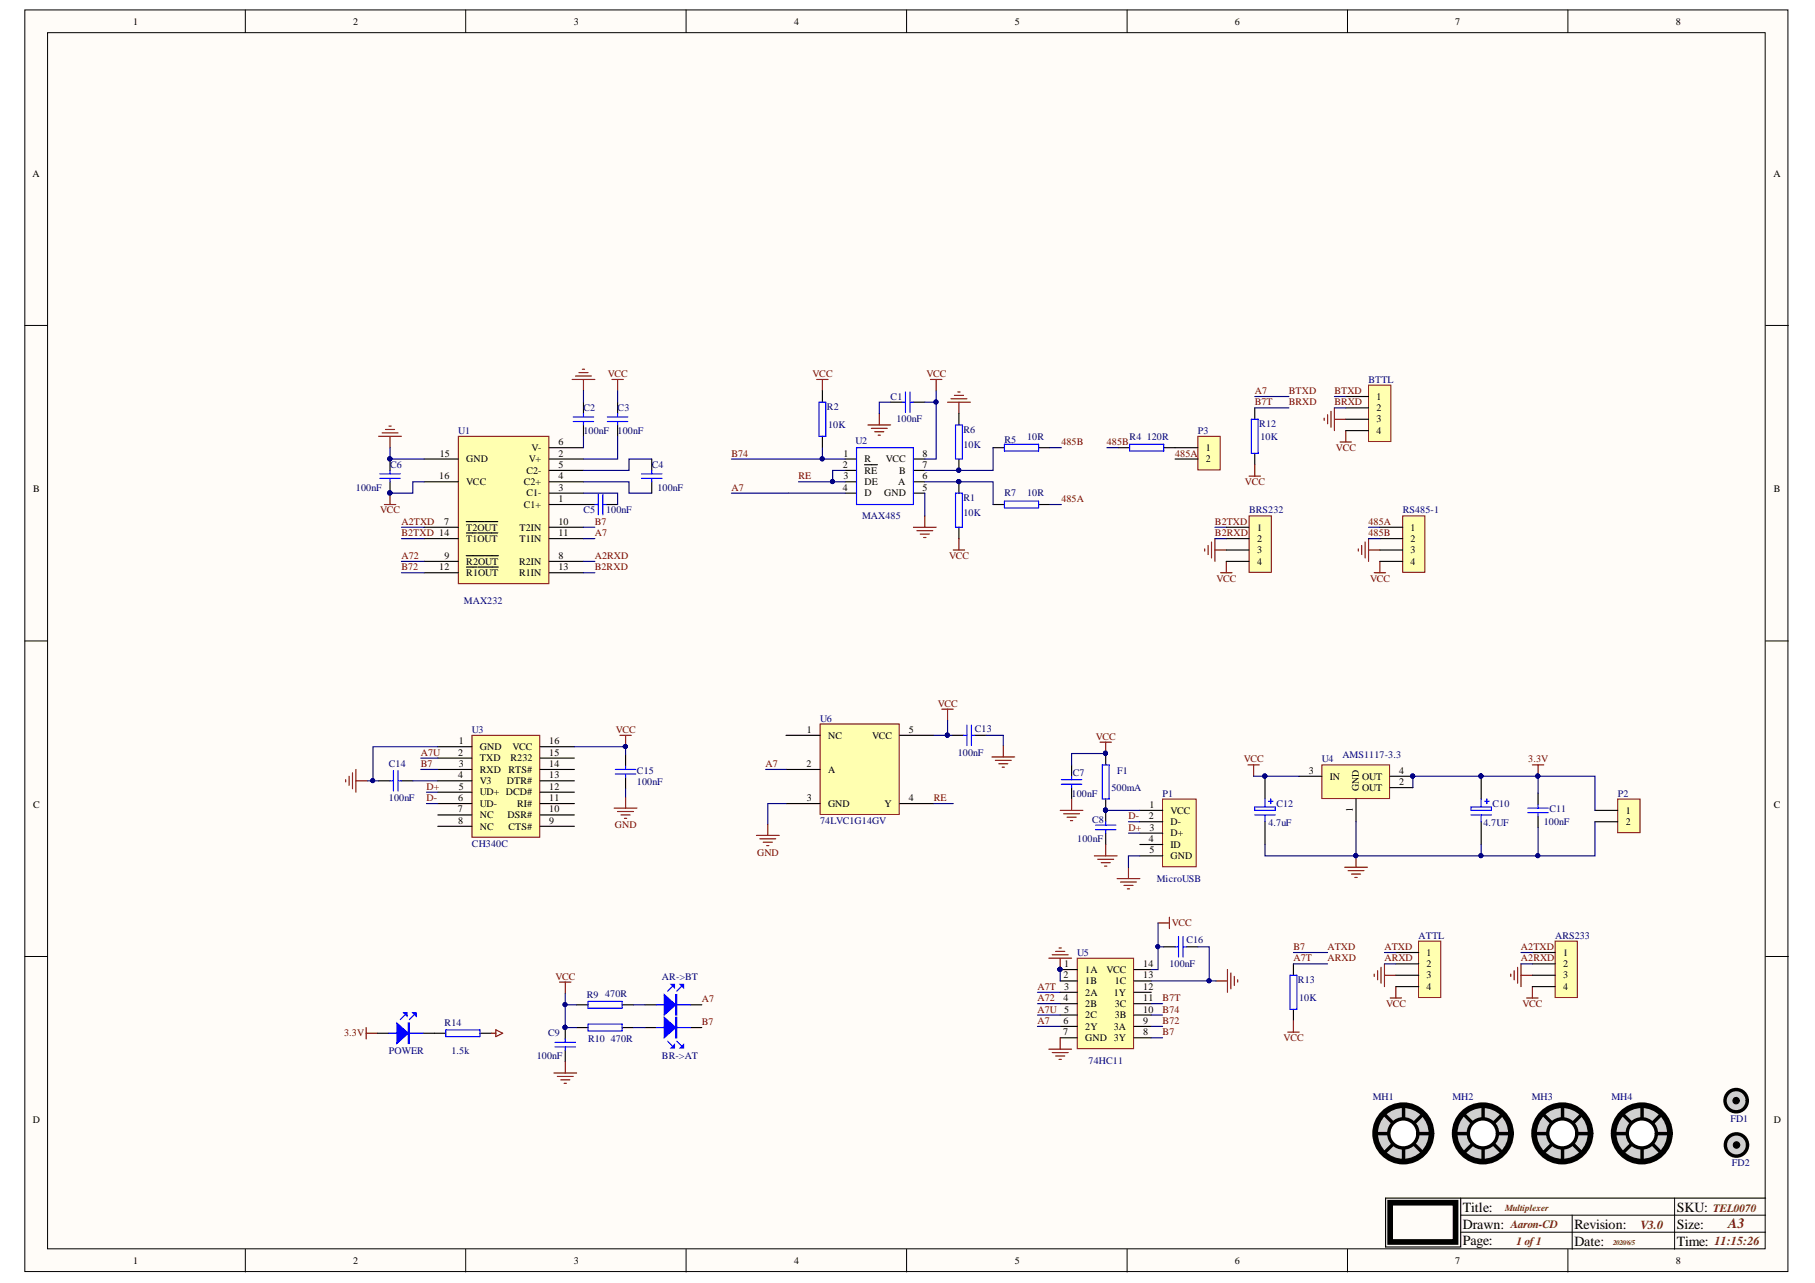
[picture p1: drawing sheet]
<svg xmlns="http://www.w3.org/2000/svg" width="297mm" height="210mm" viewBox="0 0 297 210" stroke-linecap="round" stroke-linejoin="round" font-family="sans-serif">
<g fill="#fffcf8" stroke="#000" stroke-width=".16">
<path d="M4.1 1.6h288.5v206.4h-288.5z"/>
<path d="M7.8 5.3h281.1v199h-281.1z"/>
</g>
<g fill="none" stroke="#000" stroke-width=".16">
<path d="M40.1 1.6v3.7M76.2 1.6v3.7M112.3 1.6v3.7M148.4 1.6v3.7M184.5 1.6v3.7M220.5 1.6v3.7M256.6 1.6v3.7M4.1 53.2h3.7M289 53.2h3.7M4.1 104.9h3.7M289 104.9h3.7M4.1 156.5h3.7"/>
<path d="M289 156.5h3.7M239.1 198.8h49.9M257.3 198.8v5.6M274.1 196v8.4M40.1 204.4v3.7M76.2 204.4v3.7M112.3 204.4v3.7M148.4 204.4v3.7M184.5 204.4v3.7M220.5 204.4v3.7M239.1 201.6h49.9M256.6 204.4v3.7"/>
</g>
<path d="M239.1 196v8h-12.3v-8h62.2" fill="none" stroke="#000" stroke-width=".19"/>
<path d="M227.5 196.8h10.7v6.4h-10.7z" fill="none" stroke="#000" stroke-width=".93"/>
<circle cx="284.1" cy="180.1" r="1.82" fill="#d0d0d0" stroke="#000" stroke-width=".56"/>
<circle cx="284.1" cy="180.1" r=".52" fill="#000" stroke="#000" stroke-width=".19"/>
<circle cx="284.2" cy="187.3" r="1.82" fill="#d0d0d0" stroke="#000" stroke-width=".56"/>
<circle cx="284.2" cy="187.3" r=".52" fill="#000" stroke="#000" stroke-width=".19"/>
<g fill="none" stroke="#800000" stroke-width=".19">
<path d="M93.6 62.1h3.8M94.2 61.5h2.6M94.7 61h1.5M95.3 60.4h.4M95.5 62.1v1.8M100.1 62.1h1.9M101.1 62.1v1.8M133.7 62.1h1.8M134.6 62.1v1.8M142 69.5h3.8M142.6 70.1h2.6M143.2 70.6h1.4"/>
<path d="M143.7 71.2h.4M143.9 67.7v1.8M152.3 62.1h1.8M153.2 62.1v1.8M155.1 65.8h3.7M155.6 65.2h2.6M156.2 64.7h1.5M156.8 64.1h.3M156.9 65.8v1.9M216.7 68.4v.4M217.3 67.8v1.5M217.8 67.3v2.6"/>
<path d="M218.4 66.7v3.8M218.4 68.6h1.8M219.3 72.3h1.9M220.2 70.5v1.8"/>
</g>
<path d="M95.5 65.8v1.9M95.5 69.5v1.9M101.1 65.8v1.9M101.1 69.5v1.9M134.6 63.9v1.9M134.6 71.4v1.8M145.8 65.8h1.8M149.5 65.8h1.9M156.9 67.7v1.8M156.9 75.1v1.9M205.4 66.7v1.9M205.4 74.2v1.8" fill="none" stroke="#000" stroke-width=".19"/>
<g fill="none" stroke="#00f" stroke-width=".19">
<path d="M93.8 69h3.4M93.8 68.2h3.4M95.5 67.7v.5M95.5 69v.5M99.4 69h3.4M99.4 68.2h3.4M101.1 67.7v.5M101.1 69v.5M134 65.8h1.2v5.6h-1.2zM147.6 65.8h.6M148.2 64.1v3.4M148.9 65.8h.6"/>
<path d="M148.9 64.1v3.4M156.4 69.5h1.1v5.6h-1.1zM204.8 68.6h1.1v5.6h-1.1z"/>
</g>
<circle cx="156.9" cy="76.9" r=".34" fill="#000080" stroke="#000080" stroke-width=".16"/>
<path d="M75 71.4h14.8v24.1h-14.8z" fill="#ffffb0" stroke="#800000" stroke-width=".16"/>
<g fill="none" stroke="#000" stroke-width=".19">
<path d="M69.4 78.8h5.6M69.4 75.1h5.6M89.9 78.8h5.6M89.9 77h5.6M89.9 75.1h5.6M89.9 73.2h5.6M69.4 93.7h5.6M69.4 91.8h5.6M69.4 88.1h5.6M69.4 86.3h5.6M76.3 92.8h1.8M76.3 90.9h1.9"/>
<path d="M76.3 87.2h1.7M76.3 85.3h1.8M78.2 87.2h1.1M78.2 85.3h1.1M78.2 92.8h1.1M78.2 90.9h1.1M79.4 87.2h2.1M79.4 85.3h2.1M79.4 92.8h2.2M79.4 90.9h2.2M89.9 93.7h5.6M89.9 91.8h5.6"/>
<path d="M89.9 88.1h5.6M89.9 86.3h5.6M89.9 82.5h5.6M89.9 80.7h5.6"/>
</g>
<path d="M224 63h3.6v9.2h-3.6z" fill="#ffffb0" stroke="#800000" stroke-width=".16"/>
<path d="M162.5 73.2h1.9M170 73.2h1.8M183 73.2h1.9M190.5 73.2h1.8M220.2 64.9h3.8M220.2 66.7h3.8M220.2 68.6h3.8M220.2 70.5h3.8" fill="none" stroke="#000" stroke-width=".19"/>
<path d="M62 71.4h3.7M62.5 70.8h2.6M63.1 70.3h1.5M63.6 69.7h.4M63.8 71.4v1.8M204.4 77.9h1.9M205.4 76v1.9" fill="none" stroke="#800000" stroke-width=".19"/>
<path d="M164.4 72.7h5.6v1.1h-5.6zM184.9 72.7h5.6v1.1h-5.6z" fill="none" stroke="#00f" stroke-width=".19"/>
<path d="M196 71.4h3.7v5.5h-3.7z" fill="#ffffb0" stroke="#800000" stroke-width=".16"/>
<g fill="none" stroke="#000" stroke-width=".19">
<path d="M63.8 75.1v1.9M63.8 78.8v1.9M106.7 75.1v1.9M106.7 78.8v1.9M138.3 75.1h1.9M138.3 77h1.9M138.3 78.8h1.9M141.5 76h2.1M149.5 75.1h1.9M149.5 77h1.9M149.5 78.8h1.9M156.9 78.8v1.9"/>
<path d="M192.3 73.2h3.7M192.3 75.1h3.7M95.5 82.5h1.9M99.2 82.5h1.9M138.3 80.7h1.9M149.5 80.7h1.9M156.9 86.3v1.8M162.5 82.5h1.9M170 82.5h1.8"/>
</g>
<g fill="none" stroke="#00f" stroke-width=".19">
<path d="M62.2 78.3h3.3M62.2 77.5h3.3M63.8 77v.5M63.8 78.3v.5M105 78.3h3.3M105 77.5h3.3M106.7 77v.5M106.7 78.3v.5M140.2 73.2h9.3v9.3h-9.3zM97.4 82.5h.5M97.9 80.9v3.3M98.7 82.5h.5"/>
<path d="M98.7 80.9v3.3M156.4 80.7h1.1v5.6h-1.1zM164.4 82h5.6v1.1h-5.6z"/>
</g>
<g fill="#000080" stroke="#000080" stroke-width=".16">
<circle cx="63.8" cy="75.1" r=".34"/>
<circle cx="63.8" cy="80.6" r=".34"/>
<circle cx="156.9" cy="78.8" r=".34"/>
</g>
<g fill="none" stroke="#800000" stroke-width=".19">
<path d="M62.9 82.5h1.9M63.8 80.7v1.8M149.5 86.3h3.7M150 86.8h2.7M150.6 87.4h1.5M151.2 87.9h.3M151.4 84.4v1.9M156 90h1.9M156.9 88.1v1.9M197.2 89.8v.4M197.7 89.2v1.5M198.3 88.7v2.6"/>
<path d="M198.8 90h1.9M198.8 88.1v3.7M199.8 93.7h1.8M200.7 91.8v1.9M222.3 89.8v.4M222.9 89.2v1.5M223.4 88.7v2.6M224 90h1.8M224 88.1v3.7M224.9 93.7h1.9M225.8 91.8v1.9"/>
</g>
<path d="M204.4 84.4h3.7v9.2h-3.7z" fill="#ffffb0" stroke="#800000" stroke-width=".16"/>
<path d="M200.7 86.3h3.7M200.7 88.1h3.7M200.7 90h3.7M200.7 91.8h3.7" fill="none" stroke="#000" stroke-width=".19"/>
<path d="M229.6 84.4h3.6v9.2h-3.6z" fill="#ffffb0" stroke="#800000" stroke-width=".16"/>
<path d="M225.8 86.3h3.8M225.8 88.1h3.8M225.8 90h3.8M225.8 91.8h3.8M175.4 125.1v1.9M175.4 128.9v1.8" fill="none" stroke="#000" stroke-width=".19"/>
<path d="M180 121.4h1.9M181 121.4v1.9M204.2 125.1h1.9M205.2 125.1v1.9M250.8 125.1h1.8M251.7 125.1v1.9" fill="none" stroke="#800000" stroke-width=".19"/>
<g fill="#000080" stroke="#000080" stroke-width=".16">
<circle cx="180.9" cy="123.2" r=".33"/>
<circle cx="251.7" cy="127" r=".33"/>
</g>
<path d="M173.7 128.3h3.3M173.7 127.6h3.3M175.4 127v.6M175.4 128.3v.6" fill="none" stroke="#00f" stroke-width=".19"/>
<path d="M216.3 125.1h11.1v5.5h-11.1z" fill="#ffffb0" stroke="#800000" stroke-width=".16"/>
<g fill="none" stroke="#000" stroke-width=".19">
<path d="M181 123.3v1.8M181 130.7v3.7M181 136.3v1.9M207 127v3.7M207 134.4v3.8M212.6 127h3.7M221.9 130.7v3.7M227.5 127h3.7M227.5 128.9h3.7M242.4 127v3.7M242.4 134.4v3.8M251.7 129.8v1.9"/>
<path d="M251.7 133.5v1.9"/>
</g>
<g fill="#000080" stroke="#000080" stroke-width=".16">
<circle cx="231.2" cy="127" r=".33"/>
<circle cx="180.9" cy="132.5" r=".33"/>
<circle cx="180.9" cy="123.2" r=".33"/>
<circle cx="242.4" cy="127" r=".33"/>
<circle cx="207" cy="127" r=".34"/>
</g>
<path d="M173.5 132.6h3.7M174.1 133.1h2.6M174.6 133.7h1.5M175.2 134.3h.4M175.4 130.7v1.9" fill="none" stroke="#800000" stroke-width=".19"/>
<g fill="none" stroke="#00f" stroke-width=".19">
<path d="M179.3 135.7h3.3M179.3 135h3.3M180.4 125.1h1.1v5.6h-1.1zM181 134.4v.6M181 135.7v.6M205.4 133.3h3.3M205.4 132h3.3v.6h-3.3zM207 130.7v1.3M207 133.3v1.1M207.6 131.1h.7M208 130.7v.8M240.7 132h3.4v.6h-3.4z"/>
<path d="M240.7 133.3h3.4M242.4 130.7v1.3M242.4 133.3v1.1M243 131.1h.7M243.3 130.7v.8M250 133h3.4M250 132.2h3.4M251.7 131.7v.5M251.7 133v.5"/>
</g>
<path d="M264.8 130.7h3.6v5.5h-3.6z" fill="#ffffb0" stroke="#800000" stroke-width=".16"/>
<path d="M261 132.6h3.8M261 134.4h3.8" fill="none" stroke="#000" stroke-width=".19"/>
<g fill="none" stroke="#800000" stroke-width=".19">
<path d="M181 138.2v1.8M179.1 140h3.7M179.7 140.6h2.6M180.2 141.1h1.5M180.8 141.7h.3M182.8 143.7h3.7M183.4 144.3h2.6M183.9 144.9h1.5M184.5 145.4h.4M184.7 141.9v1.8M220.1 141.9h3.7M220.6 142.4h2.6"/>
<path d="M221.2 143h1.5M221.7 143.6h.4M221.9 140v1.9"/>
</g>
<circle cx="221.9" cy="140" r=".33" fill="#000080" stroke="#000080" stroke-width=".16"/>
<path d="M190.3 130.7h5.5v11.1h-5.5z" fill="#ffffb0" stroke="#800000" stroke-width=".16"/>
<path d="M186.5 132.6h3.8M186.5 134.4h3.8M186.5 136.3h3.8M186.5 138.2h3.8M186.5 140h3.8M94.4 164.4h1.8M101.8 164.4h1.9M105.5 164.4h1.9M113 164.4h1.9" fill="none" stroke="#000" stroke-width=".19"/>
<g fill="none" stroke="#800000" stroke-width=".19">
<path d="M171.6 156.8h3.8M172.2 156.2h2.6M172.8 155.6h1.5M173.3 155.1h.4M173.5 156.8v1.8M189.5 151h1.9M191.4 150.1v1.8M200.9 158.6v3.7M201.4 159.2v2.6M202 159.7v1.5M224.9 159.4v.3M225.5 158.8v1.5"/>
<path d="M226 158.3v2.6M226.6 157.7v3.7M226.6 159.6h1.8M247.2 159.4v.3M247.8 158.8v1.5M248.4 158.3v2.6M248.9 159.6h1.9M248.9 157.7v3.7M91.6 160.7h1.8M92.5 160.7v1.8M199 160.5h1.9M202.6 160.3v.4"/>
<path d="M227.5 163.3h1.9M228.4 161.4v1.9M249.9 163.3h1.8M250.8 161.4v1.9"/>
</g>
<circle cx="173.5" cy="158.6" r=".33" fill="#000080" stroke="#000080" stroke-width=".16"/>
<path d="M96.2 163.8h5.6v1.1h-5.6zM107.4 164.4h5.6M110 161.4l-.7 .8M111.5 161.4l-.7 .8" fill="none" stroke="#00f" stroke-width=".19"/>
<path d="M108.7 162.7l1.9 1.7-1.9 1.7z" fill="#00f"/>
<path d="M108.7 162.7l1.9 1.7-1.9 1.7zM110.6 162.7h.2v3.4h-.2zM110.7 162.7v3.4" fill="none" stroke="#00f" stroke-width=".19"/>
<path d="M111.3 161h.6v.6z" fill="#00f"/>
<path d="M111.3 161h.6v.6z" fill="none" stroke="#00f" stroke-width=".19"/>
<path d="M109.8 161h.6v.6z" fill="#00f"/>
<path d="M107.4 168.1h5.6M109.3 170.3l.7 .8M109.8 161h.6v.6zM110.8 170.3l.7 .8" fill="none" stroke="#00f" stroke-width=".19"/>
<path d="M105.5 168.1h1.9M113 168.1h1.9" fill="none" stroke="#000" stroke-width=".19"/>
<path d="M108.7 166.4l1.9 1.7-1.9 1.7z" fill="#00f"/>
<path d="M108.7 166.4l1.9 1.7-1.9 1.7zM110.6 166.4h.2v3.4h-.2zM110.7 166.4v3.4" fill="none" stroke="#00f" stroke-width=".19"/>
<path d="M111.3 171.5l.6-.6v.6z" fill="#00f"/>
<path d="M111.3 171.5l.6-.6v.6z" fill="none" stroke="#00f" stroke-width=".19"/>
<path d="M109.8 171.5l.6-.6v.6z" fill="#00f"/>
<path d="M109.8 171.5l.6-.6v.6z" fill="none" stroke="#00f" stroke-width=".19"/>
<path d="M232.2 154h3.6v9.2h-3.6z" fill="#ffffb0" stroke="#800000" stroke-width=".16"/>
<path d="M228.4 155.8h3.8M228.4 157.7h3.8M228.4 159.6h3.8M228.4 161.4h3.8" fill="none" stroke="#000" stroke-width=".19"/>
<path d="M254.5 154h3.6v9.2h-3.6z" fill="#ffffb0" stroke="#800000" stroke-width=".16"/>
<path d="M211.7 157.7v1.9M250.8 155.8h3.7M250.8 157.7h3.7M250.8 159.6h3.7M61.8 169h1.8M69.2 169h3.8M78.5 169h1.9M94.4 168.1h1.8M101.8 168.1h1.9M211.7 165.1v1.9M250.8 161.4h3.7" fill="none" stroke="#000" stroke-width=".19"/>
<path d="M211.1 159.6h1.1v5.5h-1.1zM63.6 169h5.6M66.3 166.1l-.8 .7M67.7 166.1l-.7 .7M73 168.5h5.5v1.1h-5.5zM96.2 167.6h5.6v1.1h-5.6z" fill="none" stroke="#00f" stroke-width=".19"/>
<path d="M59.9 169h1.9M59.9 168.1v1.9M80.4 169h.8M81.2 168.5l1.1 .5-1.1 .6z" fill="none" stroke="#800000" stroke-width=".19"/>
<path d="M65 167.4l1.8 1.6-1.8 1.7z" fill="#00f"/>
<path d="M65 167.4l1.8 1.6-1.8 1.7zM66.8 167.4h.2v3.3h-.2zM66.9 167.4v3.3" fill="none" stroke="#00f" stroke-width=".19"/>
<path d="M67.6 165.7h.5v.6z" fill="#00f"/>
<path d="M67.6 165.7h.5v.6z" fill="none" stroke="#00f" stroke-width=".19"/>
<path d="M66.1 165.7h.5v.6z" fill="#00f"/>
<path d="M66.1 165.7h.5v.6zM90.8 171.3h3.4M90.8 170.5h3.4M92.5 170v.5M92.5 171.3v.5" fill="none" stroke="#00f" stroke-width=".19"/>
<path d="M210.8 168.9h1.8M211.7 167v1.9" fill="none" stroke="#800000" stroke-width=".19"/>
<path d="M92.5 168.1v1.9M92.5 171.8v1.9" fill="none" stroke="#000" stroke-width=".19"/>
<circle cx="92.5" cy="168.1" r=".33" fill="#000080" stroke="#000080" stroke-width=".16"/>
<path d="M176.3 156.8h9.2v14.8h-9.2z" fill="#ffffb0" stroke="#800000" stroke-width=".16"/>
<g fill="none" stroke="#000" stroke-width=".19">
<path d="M173.5 158.6h2.8M185.6 158.6h2.8M173.5 160.5h2.8M173.5 162.3h2.8M173.5 164.2h2.8M173.5 166.1h2.8M173.5 167.9h2.8M173.5 169.8h2.8M185.6 160.5h2.8M185.6 162.3h2.8M185.6 164.2h2.8M185.6 166.1h2.8"/>
<path d="M185.6 167.9h2.8M185.6 169.8h2.8"/>
</g>
<circle cx="173.5" cy="158.6" r=".33" fill="#000080" stroke="#000080" stroke-width=".16"/>
<path d="M90.6 175.6h3.8M91.2 176.1h2.6M91.8 176.7h1.5M92.3 177.2h.4M92.5 173.7v1.9M171.6 171.6h3.8M172.2 172.2h2.6M172.8 172.8h1.5M173.3 173.3h.4M173.5 169.8v1.8" fill="none" stroke="#800000" stroke-width=".19"/>
<path d="M134.2 118.4h13v14.9h-13z" fill="#ffffb0" stroke="#800000" stroke-width=".16"/>
<path d="M128.6 120.3h5.6M128.6 125.9h5.6M128.6 131.5h5.6M147.3 120.3h5.5M147.3 131.5h5.5M155.8 120.3h1.9M159.5 120.3h1.9M190.5 154.9h1.8M194.2 154.9h1.8" fill="none" stroke="#000" stroke-width=".19"/>
<path d="M154.1 116h1.9M155.1 116v1.9M123.8 136.7h3.7M124.4 137.2h2.6M124.9 137.8h1.5M125.5 138.3h.3M125.7 134.8v1.9M162.3 123.8h3.8M162.9 124.4h2.6M163.5 125h1.4M164 125.5h.4M164.2 122v1.8" fill="none" stroke="#800000" stroke-width=".19"/>
<path d="M158.2 118.6v3.4M159 118.6v3.4M157.7 120.3h.5M159 120.3h.5M192.3 154.9h.6M192.9 153.2v3.4M193.6 154.9h.6M193.6 153.2v3.4" fill="none" stroke="#00f" stroke-width=".19"/>
<circle cx="229.7" cy="185.4" r="4.6" fill="#d0d0d0" stroke="#000" stroke-width=".93"/>
<path d="M225.2 185.5h9M226.5 182.3l6.4 6.3M229.7 181v8.9M232.9 182.3l-6.4 6.3" fill="none" stroke="#000" stroke-width=".56"/>
<circle cx="229.7" cy="185.4" r="2.38" fill="#fff" stroke="#000" stroke-width=".56"/>
<circle cx="242.7" cy="185.4" r="4.6" fill="#d0d0d0" stroke="#000" stroke-width=".93"/>
<path d="M238.3 185.5h8.9M239.6 182.3l6.3 6.3M242.7 181v8.9M245.9 182.3l-6.3 6.3" fill="none" stroke="#000" stroke-width=".56"/>
<circle cx="242.7" cy="185.4" r="2.38" fill="#fff" stroke="#000" stroke-width=".56"/>
<circle cx="255.7" cy="185.4" r="4.6" fill="#d0d0d0" stroke="#000" stroke-width=".93"/>
<path d="M251.3 185.5h8.9M252.6 182.3l6.3 6.3M255.7 181v8.9M258.9 182.3l-6.3 6.3" fill="none" stroke="#000" stroke-width=".56"/>
<circle cx="255.7" cy="185.4" r="2.38" fill="#fff" stroke="#000" stroke-width=".56"/>
<circle cx="268.7" cy="185.4" r="4.6" fill="#d0d0d0" stroke="#000" stroke-width=".93"/>
<path d="M264.3 185.5h8.9M265.6 182.3l6.3 6.3M268.7 181v8.9M271.9 182.3l-6.3 6.3" fill="none" stroke="#000" stroke-width=".56"/>
<circle cx="268.7" cy="185.4" r="2.38" fill="#fff" stroke="#000" stroke-width=".56"/>
<path d="M77.2 120.3h11.1v16.7h-11.1z" fill="#ffffb0" stroke="#800000" stroke-width=".16"/>
<g fill="none" stroke="#000" stroke-width=".19">
<path d="M62 127.7h1.8M65.7 127.7h1.9M71.7 122.2h5.5M71.7 124h5.5M71.7 125.9h5.5M71.7 127.7h5.5M71.7 129.6h5.5M71.7 131.5h5.5M71.7 133.3h5.5M71.7 135.2h5.5M88.4 122.2h5.6M88.4 124h5.6"/>
<path d="M88.4 125.9h5.6M88.4 127.7h5.6M88.4 129.6h5.6M88.4 131.5h5.6M88.4 133.3h5.6M88.4 135.2h5.6M102.4 123.5v1.8M102.4 127.2v1.8"/>
</g>
<path d="M63.8 127.7h.6M64.4 126.1v3.3M65.1 127.7h.6M65.1 126.1v3.3M100.7 126.6h3.4M100.7 125.9h3.4M102.4 125.3v.6M102.4 126.6v.6" fill="none" stroke="#00f" stroke-width=".19"/>
<path d="M56.6 127.6v.3M57.1 127v1.5M57.7 126.4v2.6M58.2 125.9v3.7M58.2 127.7h1.9M100.5 132.2h3.7M101.1 132.8h2.6M101.4 120.3h1.9M101.6 133.3h1.5M102.2 133.9h.4M102.4 120.3v1.9M102.4 130.3v1.9" fill="none" stroke="#800000" stroke-width=".19"/>
<g fill="none" stroke="#000080" stroke-width=".19">
<path d="M63.8 73.2v1.9h5.6M69.4 78.8h-1.8v1.9h-3.8M95.5 78.8h7.4v1.9h3.8M95.5 63.9v1.9M95.5 71.4v1.8M101.1 71.4v3.7h-5.6M101.1 63.9v1.9M106.7 75.1h-3.8v1.9h-7.4M119.7 75.1h18.6M134.6 73.2v1.9M138.3 77h-2v1.8h2M145.8 65.8h-1.9v1.9"/>
<path d="M151.4 78.8h11.1v3.7M151.4 65.8h1.8M153.2 63.9v11.2h-1.8M162.5 73.2v3.8h-11.1M171.8 73.2h1.9M181.1 73.2h1.9M205.4 64.9h5.5M205.4 66.7h5.5M218.4 64.9h1.8M218.4 66.7h1.8M65.7 86.3h3.7M65.7 88.1h3.7"/>
<path d="M65.7 91.8h3.7M65.7 93.7h3.7M95.5 80.7h5.6v1.8M95.5 86.3h1.9M95.5 88.1h1.9M95.5 91.8h1.9M95.5 93.7h1.9M119.7 80.7h9.3M151.4 80.7v3.7M171.8 82.5h1.9M198.8 86.3h1.9M198.8 88.1h1.9"/>
<path d="M224 86.3h1.8M224 88.1h1.8M68.9 124h2.8M68.9 125.9h2.8M69.8 129.6h1.9M69.8 131.5h1.9M181 123.3h-5.6v1.8M181 132.6h5.5M184.7 134.4h1.8M184.7 136.3h1.8M205.2 127h7.4M221.9 134.4v5.6"/>
<path d="M231.2 128.9v-1.9h29.8v5.6M242.4 138.2v1.8M251.7 127v2.8M251.7 135.4v4.6M261 134.4v5.6h-54v-1.8M173.5 158.6v1.9M186.5 140h-1.8v1.9M211.7 155.8h5.6M211.7 157.7h5.6M226.6 155.8h1.8M226.6 157.7h1.8M248.9 155.8h1.9"/>
<path d="M248.9 157.7h1.9M92.5 162.5v1.9M94.4 164.4h-1.9v3.7h1.9M103.7 164.4h1.8M103.7 168.1h1.8M169.8 162.3h3.7M169.8 164.2h3.7M169.8 166.1h3.7M169.8 167.9h3.7M188.4 160.5h10.6M188.4 164.2h1.9M188.4 166.1h1.9"/>
<path d="M188.4 167.9h1.9M188.4 169.8h1.9"/>
</g>
<g fill="#000080" stroke="#000080" stroke-width=".16">
<circle cx="153.2" cy="65.8" r=".34"/>
<circle cx="134.6" cy="75.1" r=".34"/>
<circle cx="63.8" cy="75.1" r=".34"/>
<circle cx="156.9" cy="76.9" r=".34"/>
<circle cx="63.8" cy="80.6" r=".34"/>
<circle cx="156.9" cy="78.8" r=".34"/>
<circle cx="180.9" cy="123.2" r=".33"/>
<circle cx="207" cy="127" r=".34"/>
<circle cx="231.2" cy="127" r=".33"/>
<circle cx="242.4" cy="127" r=".33"/>
<circle cx="251.7" cy="127" r=".33"/>
<circle cx="180.9" cy="132.5" r=".33"/>
<circle cx="221.9" cy="140" r=".33"/>
<circle cx="251.7" cy="140" r=".33"/>
<circle cx="242.4" cy="140" r=".33"/>
<circle cx="173.5" cy="158.6" r=".33"/>
<circle cx="92.5" cy="164.4" r=".33"/>
<circle cx="197.9" cy="160.4" r=".34"/>
<circle cx="92.5" cy="168.1" r=".33"/>
<circle cx="136.2" cy="78.8" r=".34"/>
<circle cx="155" cy="120.3" r=".34"/>
<circle cx="189.5" cy="154.9" r=".33"/>
<circle cx="61" cy="127.7" r=".33"/>
<circle cx="102.3" cy="122.1" r=".34"/>
</g>
<g fill="none" stroke="#11037f" stroke-width=".19">
<path d="M130.7 78.8h5.6M129 80.7h9.3M155.1 117.9v2.6M60.1 127.7h1.9M67.6 127.7h4.1M71.7 122.2h-10.7v5.5M94 122.2h8.4v1.3M102.4 129v1.3M125.3 125.9h3.3M128.6 131.5h-2.9v3.3M152.8 131.5h3.2M152.8 120.3h3"/>
<path d="M161.4 120.3h2.8v1.7M189.5 151v7.6h-1.1M189.5 154.9h1M196 154.9h1.9v5.6"/>
</g>
<g font-size="2.3">
<text x="239.4" y="198.2">Title:</text>
<text x="239.4" y="201">Drawn:</text>
<text x="239.4" y="203.6">Page:</text>
<text x="257.7" y="203.8">Date:</text>
<text x="257.7" y="201">Revision:</text>
<text x="274.4" y="198.2">SKU:</text>
<text x="274.4" y="201">Size:</text>
<text x="274.4" y="203.8">Time:</text>
</g>
<text font-size="2.3" fill="#630" x="282.8" y="200.9">A3</text>
<g font-size="2" fill="#630">
<text x="268.5" y="201">V3.0</text>
<text x="280.6" y="203.7">11:15:26</text>
</g>
<g font-size="1.8" fill="#630">
<text x="247.2" y="200.8">Aaron-CD</text>
<text x="248.2" y="203.6">1 of1</text>
<text x="280.4" y="198.2">TEL0070</text>
</g>
<g font-size="1.6">
<text x="21.8" y="4">1</text>
<text x="57.8" y="4">2</text>
<text x="93.9" y="4">3</text>
<text x="130" y="4">4</text>
<text x="166.1" y="4">5</text>
<text x="202.1" y="4">6</text>
<text x="238.2" y="4">7</text>
<text x="274.3" y="4">8</text>
<text x="5.3" y="28.9">A</text>
<text x="290.2" y="28.9">A</text>
<text x="225.3" y="65.4">1</text>
<text x="225.3" y="67.3">2</text>
<text x="225.3" y="69.1">3</text>
<text x="225.3" y="71">4</text>
<text x="72" y="74.7">15</text>
<text x="76.3" y="75.6">GND</text>
<text x="86.2" y="77.5">C2-</text>
<text x="86.6" y="75.6">V+</text>
<text x="87" y="73.8">V-</text>
<text x="91.4" y="76.6">5</text>
<text x="91.4" y="74.7">2</text>
<text x="91.4" y="72.8">6</text>
<text x="137.9" y="76.6">2</text>
<text x="138" y="74.7">1</text>
<text x="141.5" y="75.6">R</text>
<text x="141.5" y="77.5">RE</text>
<text x="145" y="75.6">VCC</text>
<text x="147.2" y="77.5">B</text>
<text x="151" y="76.6">7</text>
<text x="151" y="74.7">8</text>
<text x="197.3" y="73.8">1</text>
<text x="197.3" y="75.6">2</text>
<text x="5.4" y="80.5">B</text>
<text x="71.9" y="78.4">16</text>
<text x="76.3" y="79.4">VCC</text>
<text x="85.7" y="83.1">C1+</text>
<text x="85.7" y="79.4">C2+</text>
<text x="86.2" y="81.2">C1-</text>
<text x="91.4" y="82.1">1</text>
<text x="91.4" y="80.3">3</text>
<text x="91.4" y="78.4">4</text>
<text x="137.9" y="80.3">4</text>
<text x="138" y="78.4">3</text>
<text x="141.5" y="79.4">DE</text>
<text x="141.5" y="81.2">D</text>
<text x="144.7" y="81.2">GND</text>
<text x="147" y="79.4">A</text>
<text x="151" y="80.3">5</text>
<text x="151" y="78.4">6</text>
<text x="290.3" y="80.5">B</text>
<text x="72.7" y="85.9">7</text>
<text x="76.3" y="88.7">T1OUT</text>
<text x="76.3" y="86.8">T2OUT</text>
<text x="85" y="88.7">T1IN</text>
<text x="85" y="86.8">T2IN</text>
<text x="91.4" y="87.7">11</text>
<text x="91.4" y="85.9">10</text>
<text x="205.7" y="86.8">1</text>
<text x="205.7" y="88.7">2</text>
<text x="230.9" y="86.8">1</text>
<text x="230.9" y="88.7">2</text>
<text x="71.9" y="93.3">12</text>
<text x="72.8" y="91.4">9</text>
<text x="76.3" y="94.2">R1OUT</text>
<text x="76.3" y="92.4">R2OUT</text>
<text x="85" y="94.2">R1IN</text>
<text x="85" y="92.4">R2IN</text>
<text x="91.4" y="93.3">13</text>
<text x="91.4" y="91.4">8</text>
<text x="205.7" y="90.5">3</text>
<text x="205.7" y="92.4">4</text>
<text x="230.9" y="90.5">3</text>
<text x="230.9" y="92.4">4</text>
<text x="132.1" y="119.9">1</text>
<text x="148.7" y="119.9">5</text>
<text x="75" y="123.6">2</text>
<text x="75.1" y="121.8">1</text>
<text x="75.1" y="125.5">3</text>
<text x="78.5" y="122.7">GND</text>
<text x="78.5" y="124.6">TXD</text>
<text x="83.6" y="124.6">R232</text>
<text x="83.9" y="122.7">VCC</text>
<text x="89.9" y="125.5">14</text>
<text x="89.9" y="123.6">15</text>
<text x="89.9" y="121.8">16</text>
<text x="132" y="125.5">2</text>
<text x="135.5" y="120.8">NC</text>
<text x="142.7" y="120.8">VCC</text>
<text x="75" y="127.3">4</text>
<text x="75" y="131.1">6</text>
<text x="75.1" y="129.2">5</text>
<text x="78.5" y="126.4">RXD</text>
<text x="78.5" y="128.3">V3</text>
<text x="78.5" y="130.1">UD+ DCD#</text>
<text x="78.5" y="132">UD-</text>
<text x="83" y="128.3">DTR#</text>
<text x="83.2" y="126.4">RTS#</text>
<text x="84.7" y="132">RI#</text>
<text x="89.9" y="131.1">11</text>
<text x="89.9" y="129.2">12</text>
<text x="89.9" y="127.3">13</text>
<text x="132.1" y="131.1">3</text>
<text x="135.5" y="126.4">A</text>
<text x="135.5" y="132">GND</text>
<text x="144.8" y="132">Y</text>
<text x="148.7" y="131.1">4</text>
<text x="214.2" y="126.6">3</text>
<text x="217.6" y="127.5">IN</text>
<text x="222.4" y="129.4" transform="rotate(-90 222.4 129.4)">GND</text>
<text x="222.9" y="127.5">OUT</text>
<text x="222.9" y="129.4">OUT</text>
<text x="229" y="126.6">4</text>
<text x="229" y="128.5">2</text>
<text x="5.4" y="132.1">C</text>
<text x="74.9" y="132.9">7</text>
<text x="75" y="134.8">8</text>
<text x="78.5" y="133.9">NC</text>
<text x="78.5" y="135.7">NC</text>
<text x="83" y="133.9">DSR#</text>
<text x="83.2" y="135.7">CTS#</text>
<text x="89.9" y="134.8">9</text>
<text x="89.9" y="132.9">10</text>
<text x="188" y="134">2</text>
<text x="188" y="137.8">4</text>
<text x="188.1" y="132.2">1</text>
<text x="188.1" y="135.9">3</text>
<text x="191.6" y="133.1">VCC</text>
<text x="191.6" y="135">D-</text>
<text x="191.6" y="136.8">D+</text>
<text x="221.4" y="132.9" transform="rotate(-90 221.4 132.9)">1</text>
<text x="266.1" y="133.1">1</text>
<text x="266.1" y="135">2</text>
<text x="290.3" y="132.1">C</text>
<text x="188.1" y="139.6">5</text>
<text x="191.6" y="138.7">ID</text>
<text x="191.6" y="140.6">GND</text>
<text x="174" y="160.1">2</text>
<text x="174.1" y="158.2">1</text>
<text x="174.1" y="161.9">3</text>
<text x="177.6" y="159.2">1A</text>
<text x="177.6" y="161">1B</text>
<text x="181.1" y="159.2">VCC</text>
<text x="182.4" y="161">1C</text>
<text x="187.1" y="161.9">12</text>
<text x="187.1" y="160.1">13</text>
<text x="187.1" y="158.2">14</text>
<text x="233.5" y="156.4">1</text>
<text x="233.5" y="158.2">2</text>
<text x="233.5" y="160.1">3</text>
<text x="233.5" y="161.9">4</text>
<text x="255.8" y="156.4">1</text>
<text x="255.8" y="158.2">2</text>
<text x="255.8" y="160.1">3</text>
<text x="255.8" y="161.9">4</text>
<text x="174" y="163.8">4</text>
<text x="174" y="167.5">6</text>
<text x="174.1" y="165.7">5</text>
<text x="177.6" y="162.9">2A</text>
<text x="177.6" y="164.7">2B</text>
<text x="177.6" y="166.6">2C</text>
<text x="182.3" y="162.9">1Y</text>
<text x="182.4" y="166.6">3B</text>
<text x="182.4" y="164.7">3C</text>
<text x="187.1" y="167.5">9</text>
<text x="187.1" y="165.7">10</text>
<text x="187.1" y="163.8">11</text>
<text x="174" y="169.4">7</text>
<text x="177.6" y="168.5">2Y</text>
<text x="177.6" y="170.3">GND 3Y</text>
<text x="182.3" y="168.5">3A</text>
<text x="187.1" y="169.4">8</text>
<text x="5.4" y="183.7">D</text>
<text x="290.3" y="183.7">D</text>
<text x="21.8" y="206.8">1</text>
<text x="57.8" y="206.8">2</text>
<text x="93.9" y="206.8">3</text>
<text x="130" y="206.8">4</text>
<text x="166.1" y="206.8">5</text>
<text x="202.1" y="206.8">6</text>
<text x="238.2" y="206.8">7</text>
<text x="274.3" y="206.8">8</text>
</g>
<g font-size="1.6" fill="#800000">
<text x="99.5" y="61.7">VCC</text>
<text x="133" y="61.7">VCC</text>
<text x="151.6" y="61.7">VCC</text>
<text x="205.4" y="64.5">A7</text>
<text x="210.9" y="64.5">BTXD</text>
<text x="218.4" y="64.5">BTXD</text>
<text x="205.4" y="66.3">B7T</text>
<text x="210.9" y="66.3">BRXD</text>
<text x="218.4" y="66.3">BRXD</text>
<text x="119.7" y="74.7">B74</text>
<text x="173.7" y="72.8">485B</text>
<text x="181.1" y="72.8">485B</text>
<text x="192.3" y="74.7">485A</text>
<text x="218.6" y="73.8">VCC</text>
<text x="119.7" y="80.3">A7</text>
<text x="130.7" y="78.4">RE</text>
<text x="173.7" y="82.1">485A</text>
<text x="203.7" y="79.4">VCC</text>
<text x="62.2" y="84">VCC</text>
<text x="65.7" y="85.9">A2TXD</text>
<text x="65.7" y="87.7">B2TXD 14</text>
<text x="97.4" y="85.9">B7</text>
<text x="97.4" y="87.7">A7</text>
<text x="198.8" y="85.9">B2TXD</text>
<text x="198.8" y="87.7">B2RXD</text>
<text x="224" y="85.9">485A</text>
<text x="224" y="87.7">485B</text>
<text x="65.7" y="91.4">A72</text>
<text x="65.7" y="93.3">B72</text>
<text x="97.4" y="91.4">A2RXD</text>
<text x="97.4" y="93.3">B2RXD</text>
<text x="155.3" y="91.4">VCC</text>
<text x="199.1" y="95.2">VCC</text>
<text x="224.2" y="95.2">VCC</text>
<text x="100.8" y="119.9">VCC</text>
<text x="153.5" y="115.6">VCC</text>
<text x="68.9" y="123.6">A7U</text>
<text x="68.9" y="125.5">B7</text>
<text x="125.3" y="125.5">A7</text>
<text x="179.4" y="121">VCC</text>
<text x="203.6" y="124.7">VCC</text>
<text x="250.1" y="124.7">3.3V</text>
<text x="69.8" y="129.2">D+</text>
<text x="69.8" y="131.1">D-</text>
<text x="152.8" y="131.1">RE</text>
<text x="100.6" y="135.5">GND</text>
<text x="184.7" y="134">D-</text>
<text x="184.7" y="135.9">D+</text>
<text x="123.9" y="140">GND</text>
<text x="191.8" y="151.5">VCC</text>
<text x="211.7" y="155.4">B7</text>
<text x="217.3" y="155.4">ATXD</text>
<text x="226.6" y="155.4">ATXD</text>
<text x="248.9" y="155.4">A2TXD</text>
<text x="90.9" y="160.3">VCC</text>
<text x="169.8" y="161.9">A7T</text>
<text x="211.7" y="157.3">A7T</text>
<text x="217.3" y="157.3">ARXD</text>
<text x="226.6" y="157.3">ARXD</text>
<text x="248.9" y="157.3">A2RXD</text>
<text x="114.9" y="164">A7</text>
<text x="114.9" y="167.7">B7</text>
<text x="169.8" y="163.8">A72</text>
<text x="169.8" y="165.7">A7U</text>
<text x="169.8" y="167.5">A7</text>
<text x="190.3" y="163.8">B7T</text>
<text x="190.3" y="165.7">B74</text>
<text x="190.3" y="167.5">B72</text>
<text x="226.8" y="164.7">VCC</text>
<text x="249.2" y="164.7">VCC</text>
<text x="56.3" y="169.6">3.3V</text>
<text x="190.3" y="169.4">B7</text>
<text x="210.1" y="170.3">VCC</text>
</g>
<g font-size="1.6" fill="#000080">
<text x="145.8" y="65.4">C1</text>
<text x="224" y="62.6">BTTL</text>
<text x="75" y="71">U1</text>
<text x="95.5" y="71">100nF</text>
<text x="95.5" y="67.3">C2</text>
<text x="101.1" y="71">100nF</text>
<text x="101.1" y="67.3">C3</text>
<text x="135.3" y="67.1">R2</text>
<text x="135.5" y="70.1">10K</text>
<text x="146.7" y="69.1">100nF</text>
<text x="157.7" y="70.8">R6</text>
<text x="168.1" y="71.9">10R</text>
<text x="184.9" y="71.9">R4</text>
<text x="187.7" y="71.9">120R</text>
<text x="196" y="71">P3</text>
<text x="206.1" y="69.9">R12</text>
<text x="206.3" y="71.9">10K</text>
<text x="63.8" y="76.6">C6</text>
<text x="106.7" y="76.6">C4</text>
<text x="140" y="72.7">U2</text>
<text x="157.7" y="73.2">10K</text>
<text x="164.4" y="72.5">R5</text>
<text x="58.2" y="80.3">100nF</text>
<text x="107.6" y="80.3">100nF</text>
<text x="157.7" y="82">R1</text>
<text x="164.4" y="81.2">R7</text>
<text x="168.1" y="81.2">10R</text>
<text x="95.5" y="84">C5</text>
<text x="99.2" y="84">100nF</text>
<text x="141.1" y="84.9">MAX485</text>
<text x="157.7" y="84.4">10K</text>
<text x="204.4" y="84">BRS232</text>
<text x="229.6" y="84">RS485-1</text>
<text x="75.9" y="98.9">MAX232</text>
<text x="77.2" y="119.9">U3</text>
<text x="134.2" y="118">U6</text>
<text x="159.5" y="119.7">C13</text>
<text x="63.6" y="125.5">C14</text>
<text x="156.8" y="123.6">100nF</text>
<text x="216.3" y="124.7">U4</text>
<text x="219.7" y="124">AMS1117-3.3</text>
<text x="63.6" y="131.1">100nF</text>
<text x="104.2" y="128.5">100nF</text>
<text x="104.2" y="126.6">C15</text>
<text x="175.4" y="130.3">100nF</text>
<text x="175.6" y="127">C7</text>
<text x="181.9" y="129.4">500mA</text>
<text x="182.8" y="126.6">F1</text>
<text x="190.3" y="130.3">P1</text>
<text x="208.9" y="132">C12</text>
<text x="244.3" y="132">C10</text>
<text x="264.8" y="130.3">P2</text>
<text x="134.2" y="134.8">74LVC1G14GV</text>
<text x="176.3" y="137.8">100nF</text>
<text x="178.7" y="134.6">C8</text>
<text x="207.6" y="135.2">4.7uF</text>
<text x="242.8" y="135.2">4.7UF</text>
<text x="252.6" y="135">100nF</text>
<text x="253.6" y="132.9">C11</text>
<text x="77.2" y="138.5">CH340C</text>
<text x="189.3" y="144.3">MicroUSB</text>
<text x="194.2" y="154.3">C16</text>
<text x="232.2" y="153.6">ATTL</text>
<text x="254.5" y="153.6">ARS233</text>
<text x="108.3" y="160.3">AR-&gt;BT</text>
<text x="176.3" y="156.4">U5</text>
<text x="191.4" y="158.2">100nF</text>
<text x="212.4" y="160.8">R13</text>
<text x="72.8" y="167.9">R14</text>
<text x="96" y="163.2">R9</text>
<text x="99" y="163.1">470R</text>
<text x="212.6" y="163.8">10K</text>
<text x="63.6" y="172.4">POWER</text>
<text x="73.9" y="172.4">1.5k</text>
<text x="87.9" y="173.3">100nF</text>
<text x="89.7" y="169.6">C9</text>
<text x="96.2" y="170.5">R10</text>
<text x="100" y="170.5">470R</text>
<text x="108.3" y="173.3">BR-&gt;AT</text>
<text x="178.2" y="174">74HC11</text>
<text x="224.7" y="180">MH1</text>
<text x="237.7" y="180">MH2</text>
<text x="250.7" y="180">MH3</text>
<text x="263.7" y="180">MH4</text>
<text x="283.2" y="183.5">FD1</text>
<text x="283.4" y="190.8">FD2</text>
</g>
<text font-size="1.5" fill="#630" x="246.3" y="198.1">Multiplexer</text>
<text font-size="1.2" fill="#630" x="264" y="203.6">2020/6/5</text>
</svg>
